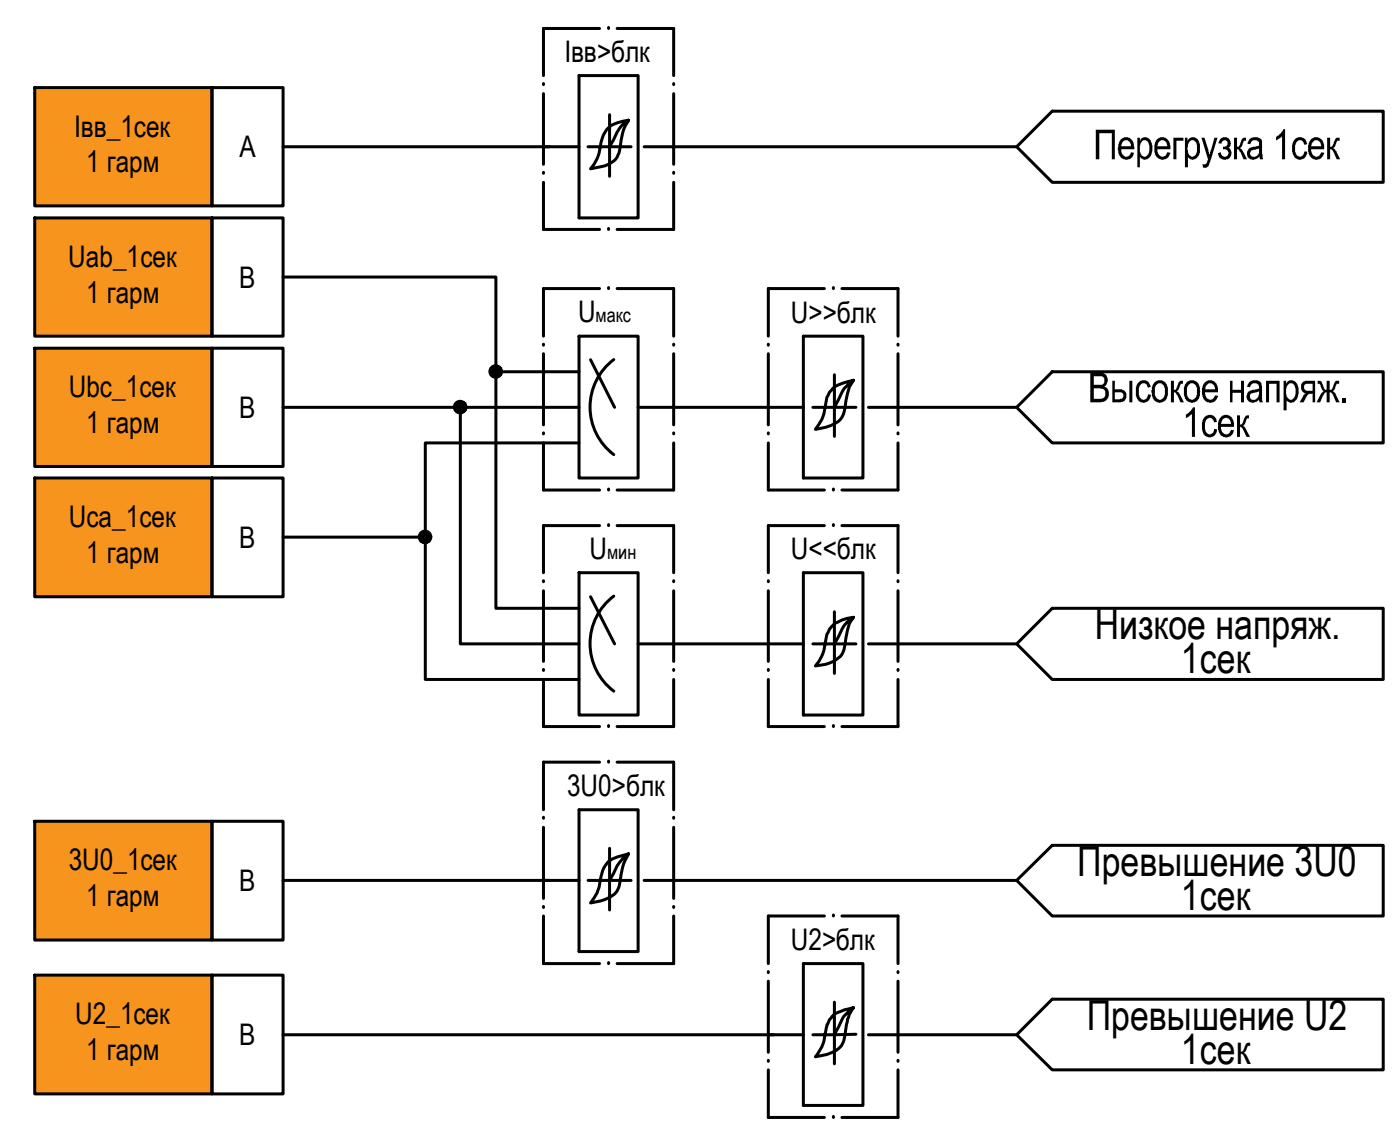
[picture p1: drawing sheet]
<svg xmlns="http://www.w3.org/2000/svg" width="118mm" height="96mm" viewBox="0 0 118 96" stroke-linecap="round" stroke-linejoin="round" font-family="sans-serif">
<!-- layer: 0 -->
<g fill="#f7941d" stroke="#f7941d" stroke-width=".08">
<path d="M2.9 7.4l15 10v-10zM2.9 7.4l15 10h-15z"/>
<path d="M2.9 18.4l15 10v-10zM2.9 18.4l15 10h-15z"/>
<path d="M2.9 29.4l15 10v-10zM2.9 29.4l15 10h-15z"/>
<path d="M2.9 40.4l15 10v-10zM2.9 40.4l15 10h-15z"/>
<path d="M2.9 69.4l15 10v-10zM2.9 69.4l15 10h-15z"/>
<path d="M2.9 82.4l15 10v-10zM2.9 82.4l15 10h-15z"/>
</g>
<g fill="none" stroke="#000" stroke-width=".25">
<path d="M2.9 7.4h15v10h-15zM2.9 18.4h15v10h-15zM17.9 7.4h6v10h-6zM17.9 18.4h6v10h-6zM23.9 12.4h25.1M49 6.4h4.9v12h-4.9zM51.5 12.4h1.9M51.5 9.7v5.2M53.1 10.2a5.7 5.7 0 0 0-.8 2.7v.2a1.68 1.68 0 0 1-1.5 1l-.9 .2 .6-.9 .2-.9a2.3 2.3 0 0 1 2.4-2.3 2.77 2.77 0 0 0-1.2 1.6l-.4 .6h-1.8M54.5 12.4h31.5M89 9.4h27.9v6h-27.9l-3-3zM2.9 29.4h15v10h-15z"/>
<path d="M17.9 29.4h6v10h-6zM23.9 23.4h18v8h7.1M23.9 34.4h25.1M38.9 34.4v20h10.1M41.9 31.4v20h7.1M49 28.4h4.9v12h-4.9zM49 37.4h-13v8h-12.1M49.9 30.4l2.1 4M51.9 30.4a5 5 0 0 0 0 8M53.9 34.4h14M67.9 28.4h5.1v12h-5.1zM70.5 34.4h1.9"/>
<path d="M70.5 31.7v5.2M72.2 32.1a6.1 6.1 0 0 0-.9 2.8v.2a1.89 1.89 0 0 1-1.5 1l-.9 .2 .3-.5a4.6 4.6 0 0 0 .7-2.2 2.04 2.04 0 0 1 1.7-1.3l.6-.2-.3 .2a2.75 2.75 0 0 0-1 1.5l-.4 .6h-1.8M73.4 34.4h12.6M86 34.4l3-3h27.9v6h-27.9zM2.9 40.4h15v10h-15zM17.9 40.4h6v10h-6zM36 45.4v12h13M49 48.4h4.9v12h-4.9zM49.9 50.4l2.1 4M51.9 50.4a5 5 0 0 0 0 8M53.9 54.4h14M67.9 48.4h5.1v12h-5.1z"/>
<path d="M70.5 51.7v5.2M70.5 54.4h1.9M72.2 52.1a4.2 4.2 0 0 0-.8 2.4 1.8 1.8 0 0 1-1.6 1.6l-.9 .2 .6-.9 .2-.9a2.3 2.3 0 0 1 2.5-2.4 2.77 2.77 0 0 0-1.3 1.7l-.4 .6h-1.8M73.4 54.4h12.6M89 51.4h27.9v6h-27.9l-3-3zM2.9 69.4h15v10h-15zM17.9 69.4h6v10h-6zM23.9 74.4h25.1M49 68.4h4.9v12h-4.9zM51.5 71.7v5.2M51.5 74.4h1.9M53.1 72.1a6.1 6.1 0 0 0-.8 2.8v.2a1.9 1.9 0 0 1-1.5 1l-.9 .2 .6-.9 .2-.9a2.18 2.18 0 0 1 2-2.2l.4-.2-.3 .2a3.6 3.6 0 0 0-.9 1.5l-.4 .6h-1.8"/>
<path d="M54.5 74.4h31.5M86 74.4l3-3h27.9v6h-27.9zM2.9 82.4h15v10h-15zM17.9 82.4h6v10h-6zM23.9 87.4h44M67.9 81.4h5.1v12h-5.1zM70.5 84.7v5.2M72.2 85.1a5 5 0 0 0-.8 2.6 1.8 1.8 0 0 1-1.6 1.4l-.9 .2a4 4 0 0 0 1-2.5 1.97 1.97 0 0 1 1.7-1.5l.6-.2-.9 .7-.8 1.6h-1.8M72.4 87.4h-1.9M73.4 87.4h12.6M89 84.4h27.9v6h-27.9l-3-3z"/>
<circle cx="38.9" cy="34.4" r=".49"/>
<circle cx="41.9" cy="31.4" r=".49"/>
<circle cx="35.9" cy="45.4" r=".49"/>
</g>
<g fill="none" stroke="#000" stroke-width=".25">
<path d="M45.9 14.6h.1M45.9 7.1h.1M45.9 7.9v6M45.9 15.4v4h4.8M50.7 2.4h-4.8v4M51.4 2.4h.1M51.4 19.4h.1M52.2 2.4h4.8v4M57 14.6h.1M57 7.1h.1M57 7.9v6M57 15.4v4h-4.8"/>
<path d="M45.9 36.7h.1M45.9 29.2h.1M45.9 29.9v6M45.9 37.4v4h4.8M50.7 24.4h-4.8v4M51.4 24.4h.1M52.2 24.4h4.8v4M57 36.7h.1M57 29.2h.1M57 29.9v6M57 37.4v4h-4.8M65 36.7h.1"/>
<path d="M65 29.2h.1M65 37.4v4h4.7M65 29.9v6M69.7 24.4h-4.7v4M70.5 24.4h.1M71.2 24.4h4.7v4M75.9 36.7h.1M75.9 29.2h.1M75.9 37.4v4h-4.7M75.9 29.9v6M45.9 56.6h.1M45.9 49.1h.1"/>
<path d="M45.9 49.9v6M45.9 57.4v4h4.8M50.7 44.4h-4.8v4M51.4 41.4h.1M51.4 44.4h.1M52.2 44.4h4.8v4M57 56.6h.1M57 49.1h.1M57 49.9v6M57 57.4v4h-4.8M65 56.6h.1M65 49.1h.1"/>
<path d="M65 49.9v6M65 57.4v4h4.7M69.7 44.4h-4.7v4M70.5 41.4h.1M70.5 44.4h.1M71.2 44.4h4.7v4M75.9 56.6h.1M75.9 49.1h.1M75.9 49.9v6M75.9 57.4v4h-4.7M45.9 76.7h.1M45.9 69.1h.1"/>
<path d="M45.9 69.9v6M45.9 77.4v4h4.8M50.7 64.4h-4.8v4M51.4 61.4h.1M51.4 64.4h.1M52.2 64.4h4.8v4M57 76.7h.1M57 69.1h.1M57 69.9v6M57 77.4v4h-4.8M69.7 77.4h-4.7v4M70.5 61.4h.1"/>
<path d="M70.5 77.4h.1M71.2 77.4h4.7v4M51.4 81.4h.1M65 89.7h.1M65 82.2h.1M65 82.9v6M65 90.4v4h4.7M70.5 94.4h.1M75.9 89.7h.1M75.9 82.2h.1M75.9 82.9v6M75.9 90.4v4h-4.7"/>
</g>
<!-- layer: 0 -->
<g fill="#000">
<path d="M92.6 11h1.6v2.5h-.2v-2.2h-1.1v2.2h-.3zM99.2 11.6h.8v.3h-.5v1.6h-.3zM101.6 11.6h.2l.4 1.5 .5-1.5h.2l-.6 2.1a.5 .5 0 0 1-.5 .5l-.1-.1v-.3l.2 .1 .2-.4zM103.1 11.8a.51 .51 0 0 1 .8-.1 .51 .51 0 0 1 0 .8 .57 .57 0 0 1-.1 .9 .57 .57 0 0 1-.8-.5h.2a.33 .33 0 0 0 .4 .3 .33 .33 0 0 0 .2-.5l-.4-.1v-.2a.28 .28 0 0 0 .4-.2 .28 .28 0 0 0-.3-.4l-.2 .2v.1h-.3zM104.3 11.6h.3v.8a.45 .45 0 0 0 .3-.5l.1-.2 .3-.1v.3h-.2l-.1 .5-.2 .1 .2 .2 .4 .8h-.3l-.2-.6-.2-.3h-.1v.9h-.3zM112.2 11.6h.3v.8h.1l.1-.3a.44 .44 0 0 1 .6-.5v.3a.31 .31 0 0 0-.4 .4l-.2 .2 .3 .3 .3 .7h-.3l-.3-.8-.2-.1v.9h-.3zM104 32.2h.2v.7h.7v-.7h.3v1.8h-.3v-.8h-.7v.8h-.2zM104.6 35.1h.2v.8a.55 .55 0 0 0 .4-.6l.1-.2h.3v.2l-.2 .1-.1 .4-.2 .2 .2 .1 .4 .8h-.3l-.5-.8h-.1v.8h-.2zM107 32.2h1.2v1.8h-.3v-1.6h-.6v1.6h-.3zM111.4 32.2a.51 .51 0 0 1 .5 .5l.1 .2h.2v-.7h.2v.7a.38 .38 0 0 0 .3-.4l.3-.3h.2v.2a.31 .31 0 0 0-.3 .4l-.2 .3 .2 .2 .4 .7h-.3l-.3-.6-.2-.3h-.1v.9h-.2v-.9l-.2 .1-.4 .8h-.3l.4-.7a.23 .23 0 0 0 .2-.2 .23 .23 0 0 0-.2-.3l-.1-.3-.2-.1z"/>
<path d="M94.8 11.8a.74 .74 0 0 1 .8 0 .74 .74 0 0 1 .3 .7v.1l-1.1 .1a.42 .42 0 0 0 .3 .5 .42 .42 0 0 0 .5-.3h.3a.66 .66 0 0 1-.8 .6 .66 .66 0 0 1-.6-.8v-.5zM95 11.9l-.2 .5h.8a.4 .4 0 0 0-.2-.5 .4 .4 0 0 0-.4 0z"/>
<path d="M96.2 11.6h.2v.3a.55 .55 0 0 1 .6-.3 .55 .55 0 0 1 .4 .6v.6a.58 .58 0 0 1-.4 .6 .58 .58 0 0 1-.6-.2v.9h-.2zM96.6 11.9l-.2 .2v.5a.48 .48 0 0 0 .5 .6 .97 .97 0 0 0 0-1.4z"/>
<path d="M97.8 11.8a.74 .74 0 0 1 .8 0 .74 .74 0 0 1 .3 .7v.1h-1.1a.46 .46 0 0 0 .2 .5 .46 .46 0 0 0 .6 0l.1-.2h.2l-.1 .3a.69 .69 0 0 1-.8 .2 .69 .69 0 0 1-.4-.8v-.5zM98 11.9l-.2 .5h.9a.43 .43 0 0 0-.2-.5 .43 .43 0 0 0-.5 0z"/>
<path d="M100.2 11.6h.2v.3a.57 .57 0 0 1 .6-.3 .57 .57 0 0 1 .4 .6v.7l-.1 .3a.48 .48 0 0 1-.9 0v.9h-.2zM100.7 11.8l-.3 .4v.4a.58 .58 0 0 0 .5 .6 .93 .93 0 0 0 .2-1.1l-.2-.3z"/>
<path d="M105.6 11.8l.2-.2h.3a.52 .52 0 0 1 .6 .7l.1 1.2h-.3v-.3l-.2 .2a.54 .54 0 0 1-.9-.4 .54 .54 0 0 1 .7-.6 .28 .28 0 0 0 .3-.3 .28 .28 0 0 0-.3-.3l-.3 .1-.1 .3-.2-.1zM105.8 12.7a.34 .34 0 0 0 .1 .5 .34 .34 0 0 0 .5-.1v-.2v-.4z"/>
<path d="M100.3 32.3a.75 .75 0 0 1 .9 0 .75 .75 0 0 1 .2 .9v.2a.68 .68 0 0 1-.7 .6 .68 .68 0 0 1-.6-.8v-.5zM100.5 32.5a1 1 0 0 0 .1 1.2 .54 .54 0 0 0 .5-.2 .54 .54 0 0 0 .1-.5 .45 .45 0 0 0-.2-.5 .45 .45 0 0 0-.5 0z"/>
<path d="M101.7 32.4h.1a.67 .67 0 0 1 .9-.2 .67 .67 0 0 1 .3 .8v.1l-1.1 .1a.44 .44 0 0 0 .3 .5 .44 .44 0 0 0 .5-.3h.3l-.1 .2a.68 .68 0 0 1-.8 .4 .68 .68 0 0 1-.5-.8v-.4zM102.2 32.4l-.2 .2-.1 .3h.8a.46 .46 0 0 0-.5-.5z"/>
<path d="M105.6 32.3l.4-.2a.57 .57 0 0 1 .7 .7v1l.1 .2h-.3l-.1-.3-.1 .2a.55 .55 0 0 1-.9-.3 .55 .55 0 0 1 .7-.7 .24 .24 0 0 0 .4-.2 .24 .24 0 0 0-.2-.3 .41 .41 0 0 0-.6 .3h-.3zM105.7 33.3a.36 .36 0 0 0 .3 .5 .36 .36 0 0 0 .4-.4v-.3z"/>
<path d="M108.5 32.2h.2v.2a.55 .55 0 0 1 .7-.2 .55 .55 0 0 1 .3 .5l.1 .6-.1 .3a.51 .51 0 0 1-.4 .4 .51 .51 0 0 1-.5-.2v.9h-.3zM108.9 32.5l-.1 .2-.1 .4a.47 .47 0 0 0 .5 .6h.1a1.03 1.03 0 0 0 0-1.3z"/>
<path d="M110 32.4l.3-.2h.9v1.8h-.2v-.7h-.4l-.4 .7h-.3l.3-.6 .2-.2a.56 .56 0 0 1-.4-.8zM110.3 32.5a.33 .33 0 0 0 0 .4 .33 .33 0 0 0 .4 .1h.3v-.6z"/>
</g>
<g fill="#000" stroke="#000" stroke-width=".08">
<path d="M38.8 34.9h.2zM38.9 33.9h.1zM41.8 31.9h.3zM41.9 30.9h.1zM35.8 45.9h.3zM35.9 44.9h.1z"/>
<path d="M38.8 34.9h.2zM38.9 34.9h.1z"/>
<path d="M38.9 33.9h.1zM38.8 33.9h.2z"/>
<path d="M38.8 33.9h.3zM38.8 33.9h.3z"/>
<path d="M38.7 33.9h.5zM38.7 33.9h.5z"/>
<path d="M38.7 34.9h.4zM38.7 34.9h.3z"/>
<path d="M38.7 33.9l.6 .1zM38.6 34h.7z"/>
<path d="M38.7 34.8h.5zM38.7 34.8l.4 .1z"/>
<path d="M38.6 34h.7zM38.6 34h.7z"/>
<path d="M38.6 34.8h.7zM38.6 34.8h.6z"/>
<path d="M38.6 34l.7 .1zM38.6 34l.7 .1z"/>
<path d="M38.6 34.7h.7zM38.6 34.7l.7 .1z"/>
<path d="M38.5 34.1l.9 .1-.1-.1zM38.5 34.1l.9 .1h-.9z"/>
<path d="M38.5 34.7h.8zM38.5 34.7h.8z"/>
<path d="M38.5 34.2h.9zM38.5 34.2h.9z"/>
<path d="M38.5 34.2l.9 .1v-.1zM38.5 34.2l.9 .1h-.9z"/>
<path d="M38.5 34.6l.9 .1v-.1zM38.5 34.6l.9 .1h-.9z"/>
<path d="M38.5 34.7h.9zM38.5 34.7h.8z"/>
<path d="M38.5 34.3h.9zM38.5 34.3h.9z"/>
<path d="M38.5 34.3l.9 .1v-.1zM38.5 34.3l.9 .1h-.9z"/>
<path d="M38.5 34.4l.9 .1zM38.5 34.4l.9 .1z"/>
<path d="M38.5 34.5h.9zM38.5 34.5h.9h-.9z"/>
<path d="M38.5 34.5h.9zM38.5 34.5l.9 .1z"/>
<path d="M41.8 31.9h.2zM41.9 31.9h.1z"/>
<path d="M41.9 30.9h.2zM41.8 30.9h.3z"/>
<path d="M41.8 30.9h.3zM41.8 30.9h.3z"/>
<path d="M41.8 30.9l.4 .1zM41.7 31h.5z"/>
<path d="M41.8 31.9h.3zM41.8 31.9h.3z"/>
<path d="M41.7 31h.5zM41.6 31h.6z"/>
<path d="M41.7 31.8h.5zM41.7 31.8l.4 .1z"/>
<path d="M41.6 31h.7zM41.6 31h.7z"/>
<path d="M41.6 31.8h.6zM41.6 31.8h.6z"/>
<path d="M41.6 31l.7 .1v-.1zM41.6 31l.7 .1h-.8z"/>
<path d="M41.6 31.7h.7zM41.6 31.7l.6 .1z"/>
<path d="M41.5 31.1l.9 .1zM41.5 31.1l.9 .1z"/>
<path d="M41.5 31.7h.8zM41.5 31.7h.8z"/>
<path d="M41.5 31.2h.9zM41.5 31.2h.9z"/>
<path d="M41.5 31.2l.9 .1v-.1zM41.5 31.2l.9 .1h-.9z"/>
<path d="M41.5 31.6l.9 .1v-.1zM41.5 31.6l.9 .1h-.9z"/>
<path d="M41.5 31.7h.9zM41.5 31.7h.8z"/>
<path d="M41.5 31.3h.9zM41.5 31.3h.9z"/>
<path d="M41.5 31.3l.9 .1v-.1zM41.5 31.3l.9 .1h-1z"/>
<path d="M41.4 31.4h1zM41.4 31.4h1z"/>
<path d="M41.5 31.4l.9 .1v-.1zM41.5 31.4l.9 .1h-.9z"/>
<path d="M41.5 31.5h.9zM41.5 31.5l.9 .1z"/>
<path d="M35.8 45.9h.2zM35.9 45.9h.1z"/>
<path d="M35.9 44.9h.2zM35.8 44.9h.3z"/>
<path d="M35.8 44.9l.3 .1zM35.7 45h.4z"/>
<path d="M35.7 45h.5zM35.7 45h.5z"/>
<path d="M35.7 45.8h.4zM35.7 45.8l.4 .1z"/>
<path d="M35.7 45h.6zM35.6 45h.7z"/>
<path d="M35.7 45.8h.5zM35.7 45.8h.4z"/>
<path d="M35.6 45h.7zM35.6 45h.7z"/>
<path d="M35.6 45.8h.7zM35.6 45.8h.6z"/>
<path d="M35.6 45l.7 .1zM35.6 45l.7 .1z"/>
<path d="M35.6 45.8h.7zM35.6 45.8h.7z"/>
<path d="M35.5 45.1l.9 .1-.1-.1zM35.5 45.1l.9 .1h-.9z"/>
<path d="M35.5 45.7h.8zM35.5 45.7l.8 .1z"/>
<path d="M35.5 45.2h.9zM35.5 45.2h.9z"/>
<path d="M35.5 45.2h.9zM35.5 45.2h.9z"/>
<path d="M35.5 45.6h.9zM35.5 45.6h.9z"/>
<path d="M35.5 45.6l.8 .1 .1-.1zM35.5 45.6l.8 .1h-.8z"/>
<path d="M35.4 45.2l1 .1v-.1zM35.4 45.2l1 .1h-1z"/>
<path d="M35.4 45.3l1 .1zM35.4 45.3l1 .1z"/>
<path d="M35.4 45.4l1 .1v-.1zM35.4 45.4l1 .1h-1z"/>
<path d="M35.4 45.5h1zM35.4 45.5h1h-1z"/>
<path d="M35.4 45.5h1zM35.4 45.5l1 .1z"/>
</g>
<g font-size="3.5">
<text x="107.6" y="13.5">1сек</text>
<text x="92" y="34">Высокое напряж</text>
<text x="113.2" y="34">.</text>
<text x="100" y="36.9">1сек</text>
<text x="92.6" y="54">Низкое напряж.</text>
<text x="99.8" y="56.9">1сек</text>
<text x="91.1" y="74">Превышение 3U0</text>
<text x="99.8" y="76.9">1сек</text>
<text x="91.9" y="87">Превышение U2</text>
<text x="99.8" y="89.9">1сек</text>
</g>
<g font-size="2.5">
<text x="47.7" y="5.2">Iвв&gt;блк</text>
<text x="6.3" y="11.5">Iвв_1сек</text>
<text x="7.3" y="14.6">1 гарм</text>
<text x="20.2" y="13.3">А</text>
<text x="5.8" y="22.6">Uab_1сек</text>
<text x="7.3" y="25.6">1 гарм</text>
<text x="20.2" y="24.3">В</text>
<text x="48.9" y="27.2">U</text>
<text x="66.9" y="27.3">U&gt;&gt;блк</text>
<text x="5.8" y="33.6">Ubc_1сек</text>
<text x="20.2" y="35.3">В</text>
<text x="7.3" y="36.6">1 гарм</text>
<text x="5.8" y="44.5">Uca_1сек</text>
<text x="7.3" y="47.5">1 гарм</text>
<text x="20.2" y="46.3">В</text>
<text x="49.8" y="47.2">U</text>
<text x="66.9" y="47.2">U&lt;&lt;блк</text>
<text x="47.9" y="67.2">3U0&gt;блк</text>
<text x="5.8" y="73.5">3U0_1сек</text>
<text x="7.3" y="76.5">1 гарм</text>
<text x="20.2" y="75.3">В</text>
<text x="66.9" y="80.2">U2&gt;блк</text>
<text x="6.4" y="86.5">U2_1сек</text>
<text x="7.3" y="89.5">1 гарм</text>
<text x="20.2" y="88.3">В</text>
</g>
<g font-size="1.7">
<text x="50.3" y="27.2">макс</text>
<text x="51.3" y="47.2">мин</text>
</g>
</svg>
